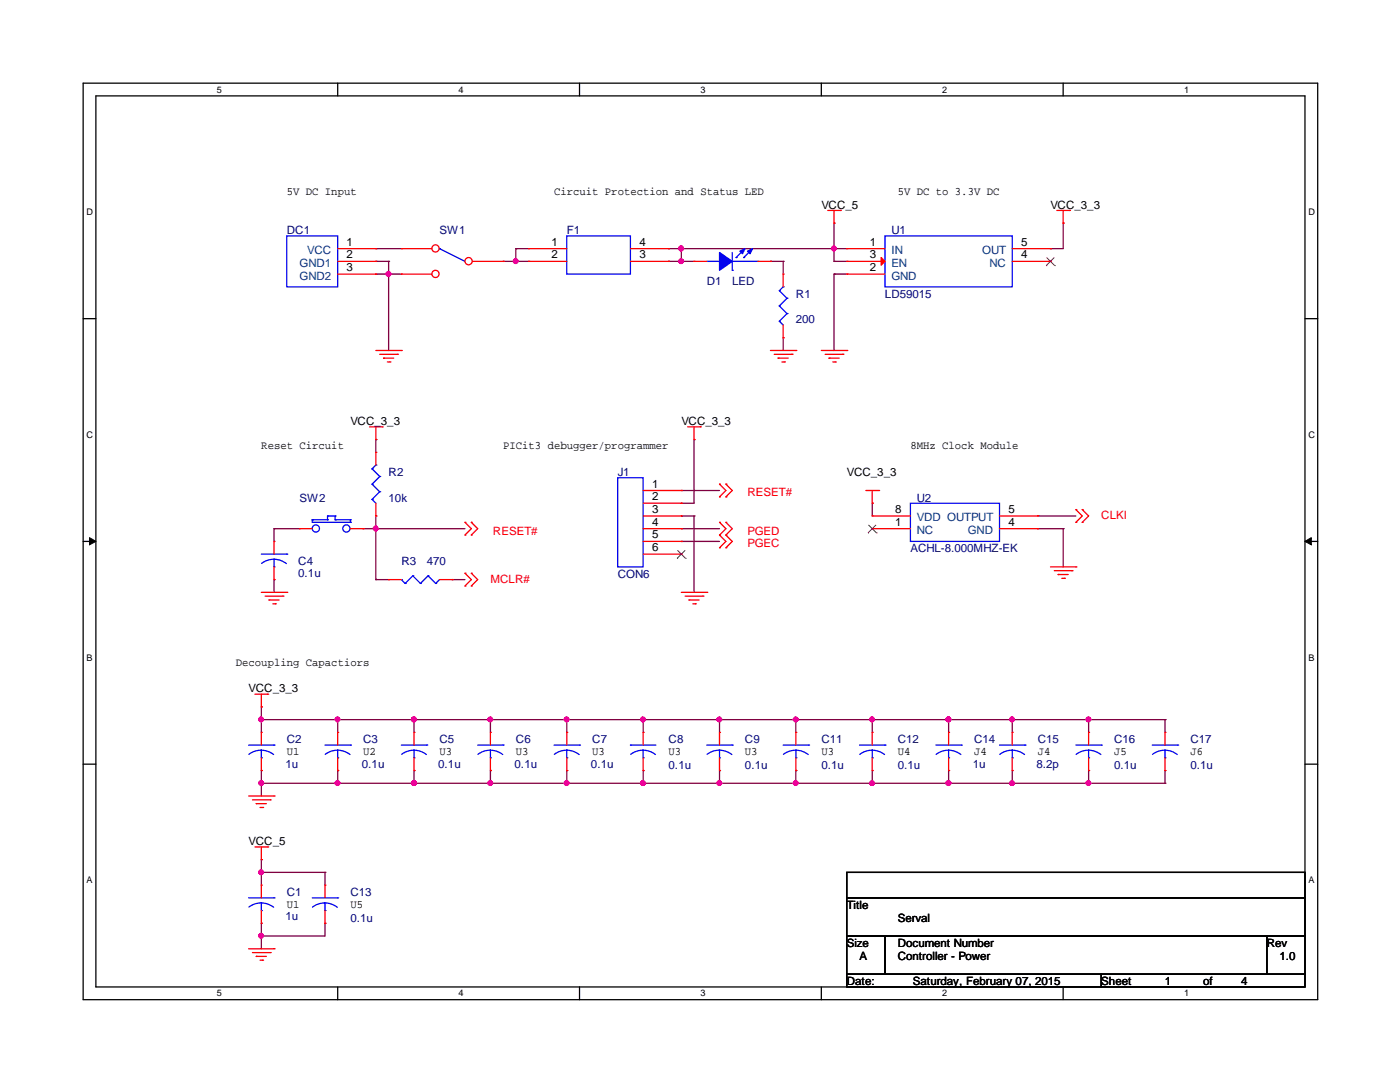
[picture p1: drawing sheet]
<svg xmlns="http://www.w3.org/2000/svg" width="279mm" height="216mm" viewBox="0 0 279 216" stroke-linecap="round" stroke-linejoin="round" font-family="sans-serif">
<path d="M16.6 16.6h246.4v182.9h-246.4zM19.1 19.1h241.3v177.8h-241.3z" fill="none" stroke="#000" stroke-width=".25"/>
<g fill="#fff">
<path d="M43.3 16.8h.9v2h-.9z"/>
<path d="M43.3 197.2h.9v1.9h-.9z"/>
</g>
<path d="M67.4 16.6v2.5M67.4 196.9v2.6" fill="none" stroke="#000" stroke-width=".25"/>
<g fill="#fff">
<path d="M91.5 16.8h1v2h-1z"/>
<path d="M91.5 197.2h1v1.9h-1z"/>
</g>
<path d="M115.7 16.6v2.5M115.7 196.9v2.6" fill="none" stroke="#000" stroke-width=".25"/>
<g fill="#fff">
<path d="M139.8 16.8h.9v2h-.9z"/>
<path d="M139.8 197.2h.9v1.9h-.9z"/>
</g>
<path d="M163.9 16.6v2.5M163.9 196.9v2.6" fill="none" stroke="#000" stroke-width=".25"/>
<g fill="#fff">
<path d="M188 16.8h1v2h-1z"/>
<path d="M188 197.2h1v1.9h-1z"/>
</g>
<path d="M212.2 16.6v2.5M212.2 196.9v2.6" fill="none" stroke="#000" stroke-width=".25"/>
<g fill="#fff">
<path d="M236.3 16.8h.9v2h-.9z"/>
<path d="M236.3 197.2h.9v1.9h-.9z"/>
<path d="M17.3 41.3h1.2v2h-1.2z"/>
<path d="M261.1 41.3h1.2v2h-1.2z"/>
<path d="M17.3 85.8h1.2v1.9h-1.2z"/>
<path d="M261.1 85.8h1.2v1.9h-1.2z"/>
</g>
<path d="M16.6 63.6h2.5M260.4 63.6h2.6" fill="none" stroke="#000" stroke-width=".25"/>
<g fill="#fff">
<path d="M17.3 130.2h1.1v2h-1.1z"/>
<path d="M261.1 130.2h1.1v2h-1.1z"/>
</g>
<path d="M16.6 108h2.5M260.4 108h2.6" fill="none" stroke="#000" stroke-width=".25"/>
<path d="M17.9 107.3l1.2 .7-1.2 .7zM260.4 108l1.3-.7v1.4z" fill="#000" stroke="#000" stroke-width=".2"/>
<g fill="#fff">
<path d="M17.3 174.7h1v1.9h-1z"/>
<path d="M261.1 174.7h1v1.9h-1z"/>
</g>
<path d="M16.6 152.5h2.5M260.4 152.5h2.6M169 174.1h91.4v5.1h-91.4zM169 179.2h91.4v7.6h-91.4zM169 186.8h7.6v7.6h-7.6zM169 194.4h50.8v2.5h-50.8zM176.6 186.8h76.2v7.6h-76.2zM219.8 194.4h40.6v2.5h-40.6zM252.8 186.8h7.6v7.6h-7.6z" fill="none" stroke="#000" stroke-width=".25"/>
<g fill="none" stroke="#800040" stroke-width=".25">
<path d="M75 49.6h.1M75 52.2h.1M75 54.7h.1M75 49.6h5.1M75 54.7h5.1M75 52.2h2.6M77.6 54.7h.1M77.6 52.2h.1M77.6 52.2v17.7M100.4 52.2h.1M100.4 52.2h5.1M103 49.6h.1"/>
<path d="M103 52.2h.1M103 49.6h2.5M103 49.6v2.6M133.4 52.2h.1M133.4 49.6h.1M133.4 49.6h35.6M133.4 52.2h5.1M136 49.6h.1M136 52.2h.1M136 49.6v2.6M153.8 52.2h.1M153.8 52.2h2.5"/>
<path d="M156.3 52.2h.1M156.3 52.2v2.5M166.5 49.6h.1M166.5 44.5h.1M166.5 52.2h.1M166.5 54.7h.1M166.5 54.7h2.5M166.5 52.2h2.5M166.5 44.5v7.7M166.5 54.7v15.2M209.6 49.6h.1M212.2 44.5h.1"/>
<path d="M212.2 44.5v5.1h-2.6M156.3 67.4h.1M156.3 67.4v2.5M75 87.7h.1M75 87.7v2.6M136 97.9h.1M136 97.9h7.6M138.5 87.7h.1M138.5 87.7v12.7h-2.5M54.7 105.5h.1M54.7 115.7h.1M54.7 105.5v2.5"/>
<path d="M54.7 115.7v2.5M54.7 105.5h5.1M72.5 105.5h.1M72.5 105.5h20.3M75 103h.1M75 105.5h.1M75 115.7h.1M75 103v12.7M75 115.7h2.6M90.3 115.7h.1M90.3 115.7h2.5M136 100.4h.1"/>
<path d="M136 103h.1M136 105.5h.1M136 108h.1M136 105.5h7.6M136 103h2.5M136 108h7.6M138.5 103h.1M138.5 103v15.2M174.1 100.4h.1M174.1 100.4v2.6M207.1 103h.1M207.1 105.5h.1"/>
<path d="M207.1 105.5h5.1M207.1 103h7.6M212.2 105.5h.1M212.2 105.5v7.6M52.2 143.6h.1M52.2 156.3h.1M52.2 141.1h.1M52.2 153.8h.1M52.2 141.1v5M52.2 153.8v5M52.2 156.3h180.3M52.2 143.6h180.3"/>
<path d="M67.4 153.8h.1M67.4 156.3h.1M67.4 143.6h.1M67.4 143.6v2.5M67.4 153.8v2.5M82.6 143.6h.1M82.6 153.8h.1M82.6 156.3h.1M82.6 143.6v2.5M82.6 153.8v2.5M97.9 156.3h.1M97.9 143.6h.1"/>
<path d="M97.9 153.8h.1M97.9 143.6v2.5M97.9 153.8v2.5M113.1 156.3h.1M113.1 143.6h.1M113.1 153.8h.1M113.1 143.6v2.5M113.1 153.8v2.5M128.4 156.3h.1M128.4 143.6h.1M128.4 153.8h.1M128.4 143.6v2.5"/>
<path d="M128.4 153.8v2.5M143.6 156.3h.1M143.6 143.6h.1M143.6 153.8h.1M143.6 143.6v2.5M143.6 153.8v2.5M158.8 156.3h.1M158.8 143.6h.1M158.8 153.8h.1M158.8 143.6v2.5M158.8 153.8v2.5M174.1 156.3h.1"/>
<path d="M174.1 143.6h.1M174.1 153.8h.1M174.1 143.6v2.5M174.1 153.8v2.5M189.3 156.3h.1M189.3 143.6h.1M189.3 153.8h.1M189.3 143.6v2.5M189.3 153.8v2.5M202 156.3h.1M202 143.6h.1M202 153.8h.1"/>
<path d="M202 143.6v2.5M202 153.8v2.5M217.3 143.6h.1M217.3 153.8h.1M217.3 143.6v2.5M217.3 153.8v2.5M232.5 156.3h.1M232.5 143.6h.1M232.5 153.8h.1M232.5 143.6v2.5M232.5 153.8v2.5M52.2 171.5h.1"/>
<path d="M52.2 174.1h.1M52.2 171.5v5.1M52.2 174.1h12.7M64.9 174.1h.1M64.9 174.1v2.5M52.2 184.2h.1M52.2 186.8h.1M52.2 184.2v5.1M64.9 184.2h.1M64.9 184.2v2.6h-12.7"/>
</g>
<g fill="#f0f" stroke="#f0f" stroke-width=".25">
<circle cx="77.5" cy="54.7" r=".47"/>
<circle cx="102.9" cy="52.1" r=".47"/>
<circle cx="135.9" cy="49.6" r=".47"/>
<circle cx="75" cy="105.5" r=".47"/>
<circle cx="166.4" cy="49.6" r=".47"/>
<circle cx="135.9" cy="52.1" r=".47"/>
<circle cx="52.1" cy="156.3" r=".47"/>
<circle cx="174" cy="156.3" r=".47"/>
<circle cx="158.8" cy="156.3" r=".47"/>
<circle cx="128.3" cy="156.3" r=".47"/>
<circle cx="82.6" cy="156.3" r=".47"/>
<circle cx="97.8" cy="156.3" r=".47"/>
<circle cx="113.1" cy="156.3" r=".47"/>
<circle cx="189.3" cy="156.3" r=".47"/>
<circle cx="217.2" cy="156.3" r=".47"/>
<circle cx="143.6" cy="156.3" r=".47"/>
<circle cx="189.3" cy="143.6" r=".47"/>
<circle cx="143.6" cy="143.6" r=".47"/>
<circle cx="82.6" cy="143.6" r=".47"/>
<circle cx="97.8" cy="143.6" r=".47"/>
<circle cx="174" cy="143.6" r=".47"/>
<circle cx="217.2" cy="143.6" r=".47"/>
<circle cx="202" cy="143.6" r=".47"/>
<circle cx="158.8" cy="143.6" r=".47"/>
<circle cx="128.3" cy="143.6" r=".47"/>
<circle cx="113.1" cy="143.6" r=".47"/>
<circle cx="202" cy="156.3" r=".47"/>
<circle cx="52.1" cy="174" r=".47"/>
<circle cx="52.1" cy="186.7" r=".47"/>
<circle cx="67.4" cy="156.3" r=".47"/>
<circle cx="52.1" cy="143.6" r=".47"/>
<circle cx="67.4" cy="143.6" r=".47"/>
</g>
<g fill="none" stroke="#f00" stroke-width=".25">
<path d="M105.5 49.6h.1M105.5 52.2h.1M105.5 49.6h7.6M105.5 52.2h7.6M125.8 49.6h7.6M125.8 52.2h7.6M133.4 52.2h.1M133.4 49.6h.1M156.3 54.7h.1M156.3 54.7v2.5M165.2 42h2.5M166.5 44.5h.1"/>
<path d="M166.5 42v2.5M167.7 42h.1M169 49.6h.1M169 54.7h.1M169 52.2h.1M169 49.6h7.6M169 54.7h7.6M169 52.2h7.6M202 49.6h7.6M202 52.2h7.6M209.6 52.2h.1M209.6 49.6h.1"/>
<path d="M210.9 42h2.5M212.2 44.5h.1M212.2 42v2.5M213.4 42h.1M75 69.9h5.1M75.8 70.7h3.5M76.5 71.5h.1M76.5 71.5h2.1M77.3 72.2h.5M77.8 72.2h.1M79.3 70.7h.1M80.1 69.9h.1"/>
<path d="M153.8 69.9h5M154.5 70.7h3.6M155.3 71.5h.1M155.3 71.5h2M156 72.2h.5M156.3 67.4h.1M156.3 64.9v2.5M156.5 72.2h.1M158.1 70.7h.1M158.8 69.9h.1M163.9 69.9h5.1M164.7 70.7h3.5"/>
<path d="M165.4 71.5h.1M165.4 71.5h2.1M166.2 72.2h.5M166.7 72.2h.1M168.2 70.7h.1M169 69.9h.1M73.7 85.2h2.6M75 87.7h.1M75 85.2v2.5M76.3 85.2h.1M137.2 85.2h2.6M138.5 87.7h.1"/>
<path d="M138.5 85.2v2.5M139.8 85.2h.1M143.6 96.6h.1M143.6 99.1h.1M143.6 96.6l1.3 1.3-1.3 1.2M144.9 96.6h.1M144.9 99.1h.1M144.9 96.6l1.2 1.3-1.2 1.2M172.8 97.9h2.5M174.1 97.9v2.5M175.3 97.9h.1M52.2 118.2h5"/>
<path d="M52.9 119h3.6M53.7 119.7h.1M53.7 119.7h2M56.5 119h.1M57.2 118.2h.1M92.8 104.2h.1M92.8 106.8h.1M92.8 116.9h.1M92.8 114.4h.1M92.8 104.2l1.3 1.3-1.3 1.3M92.8 114.4l1.3 1.3-1.3 1.2M94.1 104.2h.1"/>
<path d="M94.1 106.8h.1M94.1 116.9h.1M94.1 114.4h.1M94.1 104.2l1.2 1.3-1.2 1.3M94.1 114.4l1.2 1.3-1.2 1.2M136 118.2h5.1M136.7 119h3.6M137.5 119.7h.1M137.5 119.7h2M140.3 119h.1M141.1 118.2h.1M143.6 104.2h.1"/>
<path d="M143.6 106.8h.1M143.6 109.3h.1M143.6 104.2l1.3 1.3-1.3 1.3M143.6 106.8l1.3 1.2-1.3 1.3M144.9 104.2h.1M144.9 106.8h.1M144.9 109.3h.1M144.9 104.2l1.2 1.3-1.2 1.3M144.9 106.8l1.2 1.2-1.2 1.3M174.1 100.4h.1M209.6 113.1h5.1M210.4 113.9h3.6"/>
<path d="M211.2 114.6h.1M211.2 114.6h2M211.9 115.4h.5M212.4 115.4h.1M214 113.9h.1M214.7 113.1h.1M214.7 104.2h.1M214.7 101.7h.1M214.7 101.7l1.3 1.3-1.3 1.2M216 104.2h.1M216 101.7h.1M216 101.7l1.3 1.3-1.3 1.2"/>
<path d="M50.9 138.5h2.5M52.2 138.5v2.6M53.4 138.5h.1M54.4 120.5h.5M54.9 120.5h.1M138.3 120.5h.5M138.8 120.5h.1M49.6 158.8h5.1M50.4 159.6h3.5M52.2 141.1h.1M53.9 159.6h.1M54.7 158.8h.1"/>
<path d="M97.9 146.1h.1M97.9 153.8h.1M97.9 146.1v2.6M97.9 151.2v2.6M113.1 146.1h.1M113.1 153.8h.1M113.1 146.1v2.6M113.1 151.2v2.6M189.3 146.1h.1M189.3 153.8h.1M189.3 146.1v2.6M189.3 151.2v2.6"/>
<path d="M202 146.1h.1M202 153.8h.1M202 146.1v2.6M202 151.2v2.6M217.3 146.1h.1M217.3 153.8h.1M217.3 146.1v2.6M217.3 151.2v2.6M50.9 169h2.5M51.1 160.4h.1M51.1 160.4h2.1M51.9 161.1h.5"/>
<path d="M52.2 171.5h.1M52.2 176.6h.1M52.2 169v2.5M52.2 176.6v2.6M52.4 161.1h.1M53.4 169h.1M64.9 176.6h.1M64.9 176.6v2.6M49.6 189.3h5.1M50.4 190.1h3.5M51.1 190.8h.1M51.1 190.8h2.1"/>
<path d="M51.9 191.6h.5M52.2 184.2h.1M52.2 181.7v2.5M52.4 191.6h.1M53.9 190.1h.1M54.7 189.3h.1M64.9 184.2h.1M64.9 181.7v2.5"/>
</g>
<g fill="none" stroke="#00f" stroke-width=".25">
<path d="M87.7 49.6h.1M87.7 49.6l5.1 2.6M113.1 47.1h12.7v7.6h-12.7zM155.5 58h.1M155.5 58l1.6 1.5M156.3 57.2h.1M156.3 57.2l-.8 .8M157.1 59.5h.1M157.1 59.5l-1.6 1.5M176.6 47.1h25.4v10.1h-25.4zM155.5 64.1h.1M155.5 61h.1"/>
<path d="M155.5 64.1l.8 .8M155.5 61l1.6 1.6M157.1 62.6h.1M157.1 62.6l-1.6 1.5M95.3 148.7h5.1M97.9 151.2h.1M97.9 149.7l1 .1 1.4 .8M97.9 149.7l-1.1 .1-1.4 .7M97.9 149.7v1.5M100.4 148.7h.1M110.6 148.7h5.1M113.1 151.2h.1"/>
<path d="M113.1 149.7l1.1 .1 1.4 .8M113.1 149.7l-1.1 .1-1.4 .7M113.1 149.7v1.5M115.7 148.7h.1M186.8 148.7h5.1M189.3 151.2h.1M189.3 149.7l1.1 .1 1.4 .8M189.3 149.7l-1.1 .1-1.4 .7M189.3 149.7v1.5M191.9 148.7h.1M199.5 148.7h5.1M202 151.2h.1"/>
<path d="M202 149.7l1.1 .1 1.4 .8M202 149.7l-1.1 .1-1.4 .7M202 149.7v1.5M204.6 148.7h.1M214.7 148.7h5.1M217.3 151.2h.1M217.3 149.7l1 .1 1.4 .8M217.3 149.7l-1.1 .1-1.4 .7M217.3 149.7v1.5M219.8 148.7h.1M49.6 179.2h5.1M54.7 179.2h.1"/>
<path d="M62.3 179.2h5.1M67.4 179.2h.1M52.2 181.7h.1M52.2 180.2l1 .1 1.4 .7M52.2 180.2l-1.1 .1-1.4 .7M52.2 180.2v1.5M64.9 181.7h.1M64.9 180.2l1 .1 1.4 .7M64.9 180.2l-1.1 .1-1.4 .7M64.9 180.2v1.5"/>
</g>
<path d="M175.9 51.4l.7 .8-.7 .7z" fill="#f00" stroke="#f00" stroke-width=".25"/>
<path d="M208.8 53h.1M208.9 51.4l1.6 1.6M210.4 51.4l-1.6 1.6M210.5 53h.1" fill="none" stroke="#804000" stroke-width=".2"/>
<circle cx="93.5" cy="52.1" r=".72" fill="#fff" stroke="#f00" stroke-width=".25"/>
<path d="M94.3 52.2h6.1M100.4 52.2h.1" fill="none" stroke="#f00" stroke-width=".25"/>
<circle cx="86.9" cy="49.6" r=".72" fill="#fff" stroke="#f00" stroke-width=".25"/>
<path d="M80.1 49.6h.1M80.1 49.6h6.1" fill="none" stroke="#f00" stroke-width=".25"/>
<circle cx="86.9" cy="54.7" r=".72" fill="#fff" stroke="#f00" stroke-width=".25"/>
<g fill="none" stroke="#f00" stroke-width=".25">
<path d="M67.4 54.7h7.6M67.4 49.6h7.6M67.4 52.2h7.6M75 49.6h.1M75 52.2h.1M75 54.7h.1M80.1 54.7h.1M80.1 54.7h6.1M138.5 52.2h.1M138.5 52.2h2.6M151.2 52.2h2.6M153.8 52.2h.1"/>
<path d="M75 90.3h.1M75 90.3v2.5M128.4 97.9h7.6M136 97.9h.1M54.7 108h.1M54.7 115.7h.1M54.7 108v2.6M54.7 113.1v2.6M59.8 105.5h.1M59.8 105.5h2.5M69.9 105.5h2.6M72.5 105.5h.1"/>
<path d="M75 103h.1M75 100.4v2.6M77.6 115.7h.1M77.6 115.7h2.5M87.7 115.7h2.6M90.3 115.7h.1M128.4 100.4h7.6M128.4 103h7.6M128.4 105.5h7.6M128.4 108h7.6M128.4 110.6h7.6M136 100.4h.1"/>
<path d="M136 103h.1M136 105.5h.1M136 108h.1M136 110.6h.1M174.1 105.5h.1M174.1 103h.1M174.1 103h7.6M174.1 105.5h7.6M199.5 103h7.6M199.5 105.5h7.6M207.1 105.5h.1M207.1 103h.1"/>
<path d="M52.2 146.1h.1M52.2 153.8h.1M52.2 146.1v2.6M52.2 151.2v2.6M67.4 146.1h.1M67.4 153.8h.1M67.4 146.1v2.6M67.4 151.2v2.6M82.6 146.1h.1M82.6 153.8h.1M82.6 146.1v2.6M82.6 151.2v2.6"/>
<path d="M128.4 146.1h.1M128.4 153.8h.1M128.4 146.1v2.6M128.4 151.2v2.6M143.6 146.1h.1M143.6 153.8h.1M143.6 146.1v2.6M143.6 151.2v2.6M158.8 146.1h.1M158.8 153.8h.1M158.8 146.1v2.6M158.8 151.2v2.6"/>
<path d="M174.1 146.1h.1M174.1 153.8h.1M174.1 146.1v2.6M174.1 151.2v2.6M232.5 146.1h.1M232.5 153.8h.1M232.5 146.1v2.6M232.5 151.2v2.6"/>
</g>
<g fill="none" stroke="#00f" stroke-width=".25">
<path d="M57.2 47.1h10.2v10.1h-10.2zM141.1 52.2h2.5M143.6 52.2h.1M146.1 53.9h.1M146.1 50.4v3.5M146.1 52.2h5.1M146.9 51.4h.1M148.4 51.4h.1M148.4 49.9l-1.5 1.5M149.9 49.9l-1.5 1.5M151.2 52.2h.1M74.3 99.7h.1"/>
<path d="M74.3 96.6h.1M74.3 93.6h.1M74.3 99.7l.7 .7M74.3 96.6l1.5 1.5M74.3 93.6l1.5 1.5M75 92.8h.1M75 92.8l-.7 .8M75.8 98.1h.1M75.8 95.1h.1M75.8 98.1l-1.5 1.6M75.8 95.1l-1.5 1.5M123.3 95.3h5.1v17.8h-5.1z"/>
<path d="M52.2 110.6h5M54.7 113.1h.1M54.7 111.6l1 .1 1.4 .8M54.7 111.6l-1.1 .1-1.4 .7M54.7 111.6v1.5M57.2 110.6h.1M62.3 103.7h.1M62.3 103.7v.5h7.6M62.3 103.7h3.1M65.4 103h.1M65.4 103.7h.1M65.4 103h1.5"/>
<path d="M65.4 103v.7M66.9 103.7h.1M66.9 103h.1M66.9 103.7h3M66.9 103v.7M69.9 104.2h.1M69.9 103.7h.1M69.9 103.7v.5M80.1 115.7h.1M80.1 115.7l.8 .7M80.9 116.4h.1M82.4 114.9h.1"/>
<path d="M82.4 114.9l1.5 1.5M82.4 114.9l-1.5 1.5M83.9 116.4h.1M85.4 114.9h.1M85.4 114.9l1.6 1.5M85.4 114.9l-1.5 1.5M87 116.4h.1M87.7 115.7l-.7 .7M181.7 100.4h17.8v7.6h-17.8zM49.6 148.7h5.1M52.2 151.2h.1M52.2 149.7l1 .1 1.4 .8"/>
<path d="M52.2 149.7l-1.1 .1-1.4 .7M52.2 149.7v1.5M54.7 148.7h.1M64.9 148.7h5M67.4 151.2h.1M67.4 149.7l1 .1 1.4 .8M67.4 149.7l-1.1 .1-1.4 .7M67.4 149.7v1.5M69.9 148.7h.1M80.1 148.7h5.1M82.6 151.2h.1M82.6 149.7l1.1 .1 1.4 .8"/>
<path d="M82.6 149.7l-1 .1-1.5 .7M82.6 149.7v1.5M85.2 148.7h.1M125.8 148.7h.1M125.8 148.7h5.1M128.4 151.2h.1M128.4 149.7l-1.1 .1-1.4 .7M128.4 149.7l1 .1 1.4 .8M128.4 149.7v1.5M141.1 148.7h5M143.6 151.2h.1M143.6 149.7l1 .1 1.4 .8"/>
<path d="M143.6 149.7l-1.1 .1-1.4 .7M143.6 149.7v1.5M146.1 148.7h.1M156.3 148.7h5.1M158.8 151.2h.1M158.8 149.7l1.1 .1 1.4 .8M158.8 149.7l-1 .1-1.5 .7M158.8 149.7v1.5M161.4 148.7h.1M171.5 148.7h5.1M174.1 151.2h.1M174.1 149.7l1 .1 1.4 .8"/>
<path d="M174.1 149.7l-1.1 .1-1.4 .7M174.1 149.7v1.5M176.6 148.7h.1M230 148.7h5M232.5 151.2h.1M232.5 149.7l1 .1 1.4 .8M232.5 149.7l-1.1 .1-1.4 .7M232.5 149.7v1.5M235 148.7h.1"/>
<circle cx="63" cy="105.5" r=".72"/>
<circle cx="69.1" cy="105.5" r=".72"/>
</g>
<path d="M135.1 111.4h.1M135.2 109.8l1.6 1.6M136.7 109.8l-1.6 1.6M136.8 111.4h.1M173.2 106.3h.1M173.3 104.7l1.6 1.6M174.8 104.7l-1.6 1.6M174.9 106.3h.1" fill="none" stroke="#804000" stroke-width=".2"/>
<g fill="#00f" stroke="#00f" stroke-width=".25">
<path d="M143.6 50.4l2.5 1.8-2.5 1.7z" fill-rule="evenodd"/>
<path d="M149.2 50.1l1-.5-.5 1z" fill-rule="evenodd"/>
<path d="M147.7 50.1l1-.5-.5 1z" fill-rule="evenodd"/>
</g>
<g fill="#f0f" stroke="#f0f" stroke-width=".25">
<circle cx="77.5" cy="54.7" r=".47"/>
<circle cx="102.9" cy="52.1" r=".47"/>
<circle cx="135.9" cy="49.6" r=".47"/>
<circle cx="75" cy="105.5" r=".47"/>
<circle cx="166.4" cy="49.6" r=".47"/>
<circle cx="135.9" cy="52.1" r=".47"/>
<circle cx="52.1" cy="156.3" r=".47"/>
<circle cx="174" cy="156.3" r=".47"/>
<circle cx="158.8" cy="156.3" r=".47"/>
<circle cx="128.3" cy="156.3" r=".47"/>
<circle cx="82.6" cy="156.3" r=".47"/>
<circle cx="97.8" cy="156.3" r=".47"/>
<circle cx="113.1" cy="156.3" r=".47"/>
<circle cx="189.3" cy="156.3" r=".47"/>
<circle cx="217.2" cy="156.3" r=".47"/>
<circle cx="143.6" cy="156.3" r=".47"/>
<circle cx="189.3" cy="143.6" r=".47"/>
<circle cx="143.6" cy="143.6" r=".47"/>
<circle cx="82.6" cy="143.6" r=".47"/>
<circle cx="97.8" cy="143.6" r=".47"/>
<circle cx="174" cy="143.6" r=".47"/>
<circle cx="217.2" cy="143.6" r=".47"/>
<circle cx="202" cy="143.6" r=".47"/>
<circle cx="158.8" cy="143.6" r=".47"/>
<circle cx="128.3" cy="143.6" r=".47"/>
<circle cx="113.1" cy="143.6" r=".47"/>
<circle cx="202" cy="156.3" r=".47"/>
<circle cx="52.1" cy="174" r=".47"/>
<circle cx="52.1" cy="186.7" r=".47"/>
<circle cx="67.4" cy="156.3" r=".47"/>
<circle cx="52.1" cy="143.6" r=".47"/>
<circle cx="67.4" cy="143.6" r=".47"/>
</g>
<g font-size="2.3">
<text x="57.2" y="38.9">5V DC Input</text>
<text x="110.6" y="38.9">Circuit Protection and Status LED</text>
<text x="163.9" y="41.7">VCC_5</text>
<text x="179.2" y="38.9">5V DC to 3.3V DC</text>
<text x="209.6" y="41.7">VCC_3_3</text>
<text x="69.2" y="49">1</text>
<text x="69.2" y="51.6">2</text>
<text x="110.1" y="49">1</text>
<text x="110.1" y="51.6">2</text>
<text x="127.6" y="51.6">3</text>
<text x="127.6" y="49">4</text>
<text x="173.6" y="49">1</text>
<text x="173.6" y="51.6">3</text>
<text x="203.8" y="51.6">4</text>
<text x="203.8" y="49">5</text>
<text x="69.2" y="54.1">3</text>
<text x="173.6" y="54.1">2</text>
<text x="52.2" y="89.7">Reset Circuit</text>
<text x="69.9" y="84.8">VCC_3_3</text>
<text x="100.4" y="89.7">PICit3 debugger/programmer</text>
<text x="136" y="84.8">VCC_3_3</text>
<text x="181.7" y="89.7">8MHz Clock Module</text>
<text x="169" y="95">VCC_3_3</text>
<text x="130.1" y="97.3">1</text>
<text x="130.1" y="99.8">2</text>
<text x="130.1" y="102.4">3</text>
<text x="130.1" y="104.9">4</text>
<text x="130.1" y="107.4">5</text>
<text x="178.6" y="104.9">1</text>
<text x="178.6" y="102.4">8</text>
<text x="201.3" y="104.9">4</text>
<text x="201.3" y="102.4">5</text>
<text x="130.1" y="110">6</text>
<text x="47.1" y="132.8">Decoupling Capactiors</text>
<text x="49.6" y="138.2">VCC_3_3</text>
<text x="57.2" y="150.6">U1</text>
<text x="72.5" y="150.6">U2</text>
<text x="87.7" y="150.6">U3</text>
<text x="103" y="150.6">U3</text>
<text x="118.2" y="150.6">U3</text>
<text x="133.4" y="150.6">U3</text>
<text x="148.7" y="150.6">U3</text>
<text x="163.9" y="150.6">U3</text>
<text x="179.2" y="150.6">U4</text>
<text x="194.4" y="150.6">J4</text>
<text x="207.1" y="150.6">J4</text>
<text x="222.3" y="150.6">J5</text>
<text x="237.6" y="150.6">J6</text>
<text x="49.6" y="168.7">VCC_5</text>
<text x="57.2" y="181.1">U1</text>
<text x="69.9" y="181.1">U5</text>
<text x="169" y="181.4">Title</text>
<text x="179.2" y="183.9">Serval</text>
<text x="169" y="189">Size</text>
<text x="171.5" y="191.5">A</text>
<text x="179.2" y="189">Document Number</text>
<text x="179.2" y="191.5">Controller - Power</text>
<text x="252.8" y="189">Rev</text>
<text x="255.4" y="191.5">1.0</text>
<text x="169" y="196.6">Date:</text>
<text x="182.2" y="196.6">Saturday, February 07, 2015</text>
<text x="219.8" y="196.6">Sheet</text>
<text x="232.5" y="196.6">1</text>
<text x="240.1" y="196.6">of</text>
<text x="247.7" y="196.6">4</text>
</g>
<g font-size="2.3" fill="#000080">
<text x="57.2" y="46.7">DC1</text>
<text x="87.7" y="46.7">SW1</text>
<text x="113.1" y="46.7">F1</text>
<text x="177.9" y="46.7">U1</text>
<text x="141.1" y="56.9">D1</text>
<text x="146.1" y="56.9">LED</text>
<text x="158.8" y="59.4">R1</text>
<text x="176.6" y="59.4">LD59015</text>
<text x="158.8" y="64.5">200</text>
<text x="77.6" y="95">R2</text>
<text x="123.3" y="95">J1</text>
<text x="59.8" y="100.1">SW2</text>
<text x="77.6" y="100.1">10k</text>
<text x="183" y="100.1">U2</text>
<text x="59.5" y="112.8">C4</text>
<text x="80.1" y="112.8">R3</text>
<text x="85.2" y="112.8">470</text>
<text x="181.7" y="110.2">ACHL-8.000MHZ-EK</text>
<text x="59.5" y="115.1">0.1u</text>
<text x="123.3" y="115.3">CON6</text>
<text x="57.2" y="148.3">C2</text>
<text x="72.5" y="148.3">C3</text>
<text x="87.7" y="148.3">C5</text>
<text x="103" y="148.3">C6</text>
<text x="118.2" y="148.3">C7</text>
<text x="133.4" y="148.3">C8</text>
<text x="148.7" y="148.3">C9</text>
<text x="163.9" y="148.3">C11</text>
<text x="179.2" y="148.3">C12</text>
<text x="194.4" y="148.3">C14</text>
<text x="207.1" y="148.3">C15</text>
<text x="222.3" y="148.3">C16</text>
<text x="237.6" y="148.3">C17</text>
<text x="57" y="153.2">1u</text>
<text x="72.2" y="153.2">0.1u</text>
<text x="87.5" y="153.2">0.1u</text>
<text x="102.7" y="153.2">0.1u</text>
<text x="117.9" y="153.2">0.1u</text>
<text x="133.4" y="153.4">0.1u</text>
<text x="148.7" y="153.4">0.1u</text>
<text x="163.9" y="153.4">0.1u</text>
<text x="179.2" y="153.4">0.1u</text>
<text x="194.1" y="153.2">1u</text>
<text x="206.8" y="153.2">8.2p</text>
<text x="222.3" y="153.4">0.1u</text>
<text x="237.6" y="153.4">0.1u</text>
<text x="57.2" y="178.8">C1</text>
<text x="69.9" y="178.8">C13</text>
<text x="57" y="183.6">1u</text>
<text x="69.9" y="183.9">0.1u</text>
</g>
<g font-size="2.3" fill="#004080">
<text x="59.8" y="53.3">GND1</text>
<text x="61.3" y="50.7">VCC</text>
<text x="177.9" y="50.7">IN</text>
<text x="177.9" y="53.3">EN</text>
<text x="196" y="50.7">OUT</text>
<text x="197.4" y="53.3">NC</text>
<text x="59.8" y="55.8">GND2</text>
<text x="177.9" y="55.8">GND</text>
<text x="183" y="106.6">NC</text>
<text x="183" y="104.1">VDD OUTPUT</text>
<text x="193.1" y="106.6">GND</text>
</g>
<g font-size="2.3" fill="#f00">
<text x="149.2" y="99.1">RESET#</text>
<text x="98.4" y="106.7">RESET#</text>
<text x="149.2" y="106.7">PGED</text>
<text x="219.8" y="103.6">CLKI</text>
<text x="149.2" y="109.2">PGEC</text>
<text x="97.9" y="116.3">MCLR#</text>
</g>
<g font-size="1.8">
<text x="43.3" y="18.5">5</text>
<text x="91.5" y="18.5">4</text>
<text x="139.8" y="18.5">3</text>
<text x="188" y="18.5">2</text>
<text x="236.3" y="18.5">1</text>
<text x="17.3" y="42.9">D</text>
<text x="261.1" y="42.9">D</text>
<text x="17.3" y="87.4">C</text>
<text x="261.1" y="87.4">C</text>
<text x="17.3" y="131.8">B</text>
<text x="261.1" y="131.8">B</text>
<text x="17.3" y="176.3">A</text>
<text x="261.1" y="176.3">A</text>
<text x="43.3" y="198.8">5</text>
<text x="91.5" y="198.8">4</text>
<text x="139.8" y="198.8">3</text>
<text x="188" y="198.8">2</text>
<text x="236.3" y="198.8">1</text>
</g>
</svg>
